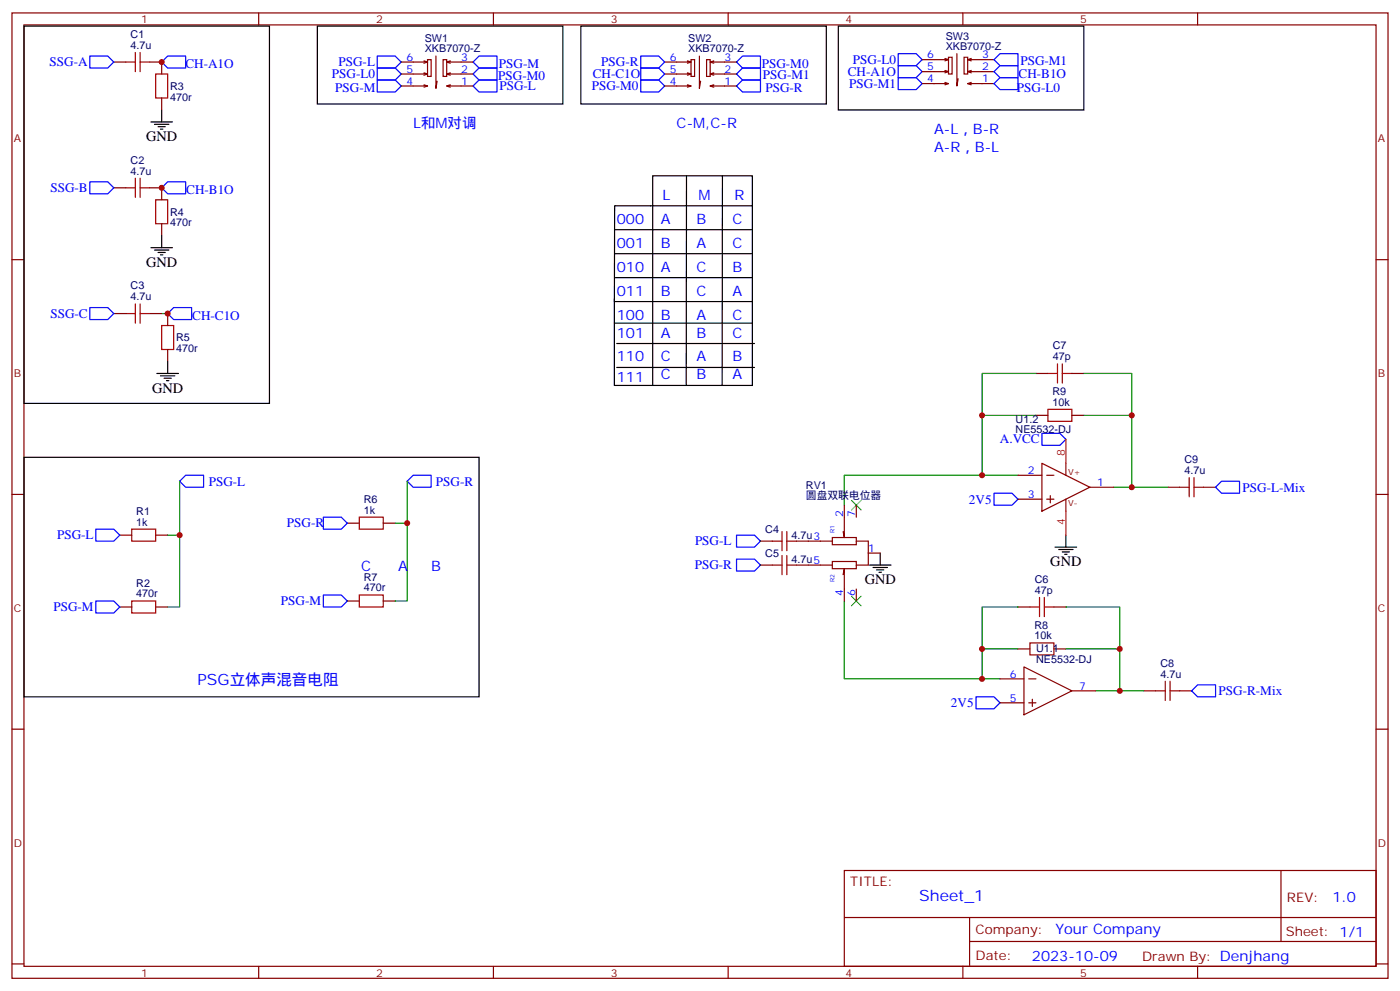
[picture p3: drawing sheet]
<svg xmlns="http://www.w3.org/2000/svg" width="412mm" height="292mm" viewBox="0 0 412 292" stroke-linecap="round" stroke-linejoin="round" font-family="sans-serif">
<g fill="none" stroke="#870000" stroke-width=".35">
<path d="M3.5 3.8h405.4v284.3h-405.4zM7.1 7.3h398.2v277.3h-398.2zM33.5 18.3h3.5M44.1 18.3h3.5v3.5M76.2 3.8v3.5M124.9 17.9l1 .4h-7.7M125.9 17.6h1.1v4.9h-1.1zM125.9 18.3l-1 .3M128.4 16.5v9.5l.4-2.1M130.5 17.6h1.1v4.9h-1.1zM131.6 18.3l1 .3M132.6 17.9l-1 .4h7.7"/>
<path d="M145.3 3.8v3.5M202.5 17.9l1.1 .4h-7.8M203.6 17.6h1v4.9h-1zM203.6 18.3l-1.1 .3M206 16.5v9.5l.4-2.1M208.1 17.6h1.1v4.9h-1.1zM209.2 18.3l1.1 .3M210.3 17.9l-1.1 .4h7.8M214.5 3.8v3.5M278.3 17.2l1.1 .4h-7.8M279.4 16.9h1.1v4.9h-1.1zM279.4 17.6l-1.1 .3"/>
<path d="M281.9 15.8v9.5l.3-2.1M283.6 3.8v3.5M284 16.9h1v4.9h-1zM285 17.6l1.1 .3M286.1 17.2l-1.1 .4h7.8M352.8 3.8v3.5M47.6 28.9v3.5M124.9 25l1 .3h-7.7M124.9 21.4l1 .4h-7.7M125.9 25.3l-1 .4M125.9 21.8l-1 .4M131.6 25.3l1 .4"/>
<path d="M131.6 21.8l1 .4M132.6 25l-1 .3h7.7M132.6 21.4l-1 .4h7.7M202.5 25l1.1 .3h-7.8M202.5 21.4l1.1 .4h-7.8M203.6 25.3l-1.1 .4M203.6 21.8l-1.1 .4M209.2 25.3l1.1 .4M209.2 21.8l1.1 .4M210.3 25l-1.1 .3h7.8M210.3 21.4l-1.1 .4h7.8M278.3 24.3l1.1 .3h-7.8"/>
<path d="M278.3 20.7l1.1 .4h-7.8M279.4 24.6l-1.1 .4M279.4 21.1l-1.1 .3M285 24.6l1.1 .4M285 21.1l1.1 .3M286.1 24.3l-1.1 .3h7.8M286.1 20.7l-1.1 .4h7.8M33.5 55.3h3.5M44.1 55.3h3.5v3.5M3.5 76.5h3.6M47.6 65.9v3.5M405.3 76.5h3.6"/>
<path d="M33.5 92.4h3.5M44.1 92.4h3.5M49.4 92.4v3.5M49.4 102.9v3.6M305.2 110h3.5M315.7 110h3.6M299.9 140h7M305.2 122.3h3.5M306.9 136.5l14.1 7-14.1 7.1zM308.3 140h2.1M314 136.5v3.5M315.7 122.3h3.6"/>
<path d="M3.5 145.6h3.6M35.3 157.6h3.5M45.9 157.6h3.5M102.3 154.1h3.5M112.9 154.1h3.5M224 159.4h3.5M234.6 159.4h10.6M245.2 158.3h7v2.1h-7zM248.7 148.8v9.5l-.3-1.7M252.2 159.4h3.6v7h-3.6M252.2 148.8v3.5M299.9 147h7"/>
<path d="M308.3 147h2.1M309.4 146v2.1M314 147v3.6M321 143.5h7.1M344 143.5h3.5M354.5 143.5h3.6M405.3 145.6h3.6M35.3 178.8h3.5M45.9 178.8h3.5M102.3 177h3.5M112.9 177h3.5M224 166.4h3.5"/>
<path d="M234.6 166.4h10.6M245.2 165.4h7v2.1h-7zM248.4 169.3l.3-1.8v9.5M252.2 173.5v3.5M255.8 162.9h3.5M299.9 178.8h3.5M310.4 178.8h3.6M294.6 200h7M299.9 191.1h3.5M301.6 196.4l14.1 7.1-14.1 7zM303 200h2.2M310.4 191.1h3.6"/>
<path d="M3.5 214.8h3.6M294.6 207h7M303 207h2.2M304.1 206v2.1M315.7 203.5h7.1M336.9 203.5h3.5M347.5 203.5h3.5M405.3 214.8h3.6M248.7 256.4h156.6v28.2h-156.6zM377.3 256.4v20.9M248.7 270.2h156.5M285.6 277.3h119.6"/>
<path d="M285.6 270.2v14.2M3.5 283.9h3.6M76.2 284.6v3.5M145.3 284.6v3.5M214.5 284.6v3.5M283.6 284.6v3.5M352.8 284.6v3.5M405.3 283.9h3.6"/>
</g>
<g fill="none" stroke="#00f" stroke-width=".35">
<path d="M26.5 16.5h5.2l1.8 1.8-1.8 1.7h-5.2zM49.4 16.5h5.3v3.5h-5.3l-1.8-1.7zM111.1 16.5h5.3l1.8 1.8-1.8 1.7h-5.3zM141.1 16.5h5.3v3.5h-5.3l-1.8-1.7zM188.7 16.5h5.3l1.8 1.8-1.8 1.7h-5.3zM218.7 16.5h5.3v3.5h-5.3l-1.7-1.7zM264.6 19.3h5.3l1.7 1.8-1.7 1.8h-5.3zM264.6 15.8h5.3l1.7 1.8-1.7 1.7h-5.3zM292.8 17.6l1.8-1.8h5.3v3.5h-5.3zM294.6 19.3h5.3v3.6h-5.3l-1.8-1.8zM111.1 23.6h5.3l1.8 1.7-1.8 1.8h-5.3zM111.1 20h5.3l1.8 1.8-1.8 1.8h-5.3z"/>
<path d="M141.1 23.6h5.3v3.5h-5.3l-1.8-1.8zM141.1 20h5.3v3.6h-5.3l-1.8-1.8zM188.7 23.6h5.3l1.8 1.7-1.8 1.8h-5.3zM188.7 20h5.3l1.8 1.8-1.8 1.8h-5.3zM218.7 23.6h5.3v3.5h-5.3l-1.7-1.8zM218.7 20h5.3v3.6h-5.3l-1.7-1.8zM264.6 22.9h5.3l1.7 1.7-1.7 1.8h-5.3zM292.8 24.6l1.8-1.7h5.3v3.5h-5.3zM26.5 53.6h5.2l1.8 1.7-1.8 1.8h-5.2zM49.4 53.6h5.3v3.5h-5.3l-1.8-1.8zM26.5 90.6h5.2l1.8 1.8-1.8 1.7h-5.2zM51.2 90.6h5.2v3.5h-5.2l-1.8-1.7z"/>
<path d="M54.7 140h5.3v3.5h-5.3l-1.8-1.8zM306.9 127.6h5.3l1.8 1.8-1.8 1.8h-5.3zM28.2 155.9h5.3l1.8 1.7-1.8 1.8h-5.3zM95.2 152.3h5.3l1.8 1.8-1.8 1.8h-5.3zM119.9 141.7l1.8-1.7h5.3v3.5h-5.3zM217 157.6h5.2l1.8 1.8-1.8 1.7h-5.2zM292.8 145.3h5.3l1.8 1.7-1.8 1.8h-5.3zM358.1 143.5l1.7-1.8h5.3v3.6h-5.3zM28.2 177h5.3l1.8 1.8-1.8 1.8h-5.3zM95.2 175.3h5.3l1.8 1.7-1.8 1.8h-5.3zM217 164.7h5.2l1.8 1.7-1.8 1.8h-5.2zM287.5 205.2h5.3l1.8 1.8-1.8 1.8h-5.3z"/>
<path d="M351 203.5l1.8-1.8h5.3v3.5h-5.3z"/>
</g>
<g fill="none" stroke="#008700" stroke-width=".35">
<path d="M47.6 92.4h1.8M305.2 110h-15.9v12.3M319.3 110h14.1v12.3M299.9 140h-51.2v8.8M305.2 122.3h-15.9v17.7M319.3 122.3h14.1v21.2h-5.3M52.9 141.7v15.9h-3.5M52.9 157.6v21.2h-3.5M119.9 141.7v12.4h-3.5M119.9 154.1v22.9h-3.5M333.4 143.5h10.6M248.7 177v23h45.9"/>
<path d="M299.9 178.8h-10.6v12.3M314 178.8h15.8v12.3M299.9 191.1h-10.6v8.9M314 191.1h15.8v12.4h-7M329.8 203.5h7.1"/>
</g>
<g fill="none" stroke="#000" stroke-width=".35">
<path d="M7.1 7.7h72.3v111.1h-72.3zM93.5 7.7h72.3v22.9h-72.3zM171.1 7.7h72.3v22.9h-72.3zM246.9 7.7h72.4v24.7h-72.4zM44.4 35.9h6.4M45.5 36.6h4.2M46.6 37.3h2.1M47.3 38h.7M47.6 32.4v3.5M192.3 51.8h29.3v61.7h-29.3zM202.2 51.8l-.1 61.7M212.8 51.8l-.1 61.7"/>
<path d="M44.4 73h6.4M45.5 73.7h4.2M46.6 74.4h2.1M47.3 75.1h.7M47.6 69.4v3.6M181.1 67.7h40.5M181.1 74.7h40.5M221.6 60.6h-40.5l-.1 28.2h40.5M181 95.2h40.5M181 88.1v25.4h11.3M181.3 81.8h40.2M46.2 110h6.4"/>
<path d="M47.3 110.7h4.2M48.3 111.4h2.1M49 112.1h.7M49.4 106.5v3.5M181.7 101.2h40.5M181.7 108.2h40.5M7.1 134.7h134v70.5h-134zM314 157.6v3.5M256.1 166.4h6.4M257.2 167.1h4.2M258.2 167.9h2.1M258.9 168.6h.7"/>
<path d="M259.3 162.9v3.5M310.8 161.1h6.3M311.9 161.9h4.2M312.9 162.6h2.1M313.6 163.3h.7"/>
</g>
<g fill="none" stroke="#a10000" stroke-width=".35">
<path d="M37 18.3h2.9M39.9 15.5v5.6M41.3 15.5v5.6M41.3 18.3h2.8M45.9 21.8h3.5v7.1h-3.5zM37 55.3h2.9M39.9 52.5v5.6M41.3 52.5v5.6M41.3 55.3h2.8M45.9 58.8h3.5v7.1h-3.5zM37 92.4h2.9M39.9 89.5v5.7"/>
<path d="M41.3 89.5v5.7M41.3 92.4h2.8M47.6 95.9h3.6v7h-3.6zM308.7 110h2.8M311.5 107.2v5.6M312.9 110h2.8M312.9 107.2v5.6M308.7 120.6h7v3.5h-7zM38.8 155.9h7.1v3.5h-7.1zM105.8 152.3h7.1v3.6h-7.1zM227.5 159.4h2.9M230.4 156.6v5.6"/>
<path d="M231.8 159.4h2.8M231.8 156.6v5.6M347.5 143.5h2.8M350.3 140.7v5.6M351.7 140.7v5.6M351.7 143.5h2.8M38.8 177h7.1v3.6h-7.1zM105.8 175.3h7.1v3.5h-7.1zM227.5 166.4h2.9M230.4 163.6v5.7M231.8 163.6v5.7M231.8 166.4h2.8"/>
<path d="M303.4 178.8h2.8M306.2 176v5.6M307.6 178.8h2.8M307.6 176v5.6M303.4 189.4h7v3.5h-7zM340.4 203.5h2.9M343.3 200.7v5.6M344.7 200.7v5.6M344.7 203.5h2.8"/>
</g>
<path d="M250.8 147.4l2.8 2.8M253.6 147.4l-2.8 2.8M250.8 175.6l2.8 2.8M253.6 175.6l-2.8 2.8" fill="none" stroke="#3c3" stroke-width=".35"/>
<path d="M314 129.4v7.1M314 150.6v7" fill="none" stroke="#f00" stroke-width=".35"/>
<g fill="#c00">
<circle cx="47.6" cy="55.3" r=".88"/>
<circle cx="47.6" cy="18.3" r=".88"/>
<circle cx="49.4" cy="92.4" r=".88"/>
<circle cx="52.9" cy="157.6" r=".88"/>
<circle cx="119.9" cy="154.1" r=".88"/>
<circle cx="289.3" cy="200" r=".88"/>
<circle cx="289.3" cy="191.1" r=".88"/>
<circle cx="329.8" cy="191.1" r=".88"/>
<circle cx="289.3" cy="140" r=".88"/>
<circle cx="289.3" cy="122.3" r=".88"/>
<circle cx="333.4" cy="122.3" r=".88"/>
<circle cx="333.4" cy="143.5" r=".88"/>
<circle cx="329.8" cy="203.5" r=".88"/>
</g>
<g font-size="4.6" fill="#00f">
<text x="58.2" y="201.7">PSG立体声混音电阻</text>
<text x="270.8" y="265.4">Sheet_1</text>
</g>
<g font-size="4.2">
<text x="43" y="41.6">GND</text>
<text x="43" y="78.6">GND</text>
<text x="44.8" y="115.6">GND</text>
<text x="309.4" y="166.8">GND</text>
<text x="254.7" y="172.1">GND</text>
</g>
<g font-size="4.2" fill="#00f">
<text x="121.7" y="37.7">L和M对调</text>
<text x="199.3" y="37.7">C-M,C-R</text>
<text x="275.2" y="39.4">A-L，B-R</text>
<text x="275.2" y="44.7">A-R，B-L</text>
<text x="195.2" y="58.8">L</text>
<text x="205.8" y="58.8">M</text>
<text x="216.3" y="58.8">R</text>
<text x="181.7" y="65.9">000</text>
<text x="194.7" y="65.9">A</text>
<text x="205.2" y="65.9">B</text>
<text x="215.8" y="65.9">C</text>
<text x="181.7" y="73">001</text>
<text x="194.7" y="73">B</text>
<text x="205.2" y="73">A</text>
<text x="215.8" y="73">C</text>
<text x="181.7" y="80">010</text>
<text x="194.7" y="80">A</text>
<text x="205.2" y="80">C</text>
<text x="215.8" y="80">B</text>
<text x="181.7" y="87.1">011</text>
<text x="194.7" y="87.1">B</text>
<text x="205.2" y="87.1">C</text>
<text x="215.8" y="87.1">A</text>
<text x="181.7" y="94.1">100</text>
<text x="194.7" y="94.1">B</text>
<text x="205.2" y="94.1">A</text>
<text x="215.8" y="94.1">C</text>
<text x="181.7" y="99.4">101</text>
<text x="194.7" y="99.4">A</text>
<text x="205.2" y="99.4">B</text>
<text x="215.8" y="99.4">C</text>
<text x="181.7" y="106.5">110</text>
<text x="194.7" y="106.5">C</text>
<text x="205.2" y="106.5">A</text>
<text x="215.8" y="106.5">B</text>
<text x="181.7" y="112.5">111</text>
<text x="194.7" y="111.8">C</text>
<text x="205.2" y="111.8">B</text>
<text x="215.8" y="111.8">A</text>
<text x="106.4" y="168.2">C</text>
<text x="117.3" y="168.2">A</text>
<text x="127" y="168.2">B</text>
<text x="392.5" y="265.7">1.0</text>
<text x="310.9" y="275.2">Your Company</text>
<text x="304" y="283">2023-10-09</text>
</g>
<g font-size="3.9" fill="#00f">
<text x="14.6" y="19.5">SSG-A</text>
<text x="54.6" y="20">CH-A1O</text>
<text x="97.8" y="23.1">PSG-L0</text>
<text x="99.7" y="19.5">PSG-L</text>
<text x="146.8" y="23.6">PSG-M0</text>
<text x="147" y="20">PSG-M</text>
<text x="174.6" y="22.9">CH-C1O</text>
<text x="177.1" y="19.5">PSG-R</text>
<text x="224.4" y="20">PSG-M0</text>
<text x="224.7" y="23.4">PSG-M1</text>
<text x="249.7" y="22.3">CH-A1O</text>
<text x="251.2" y="18.8">PSG-L0</text>
<text x="300" y="22.9">CH-B1O</text>
<text x="300.6" y="19.1">PSG-M1</text>
<text x="98.8" y="27.1">PSG-M</text>
<text x="147.1" y="26.6">PSG-L</text>
<text x="174.3" y="26.6">PSG-M0</text>
<text x="225.5" y="27.1">PSG-R</text>
<text x="250.1" y="25.9">PSG-M1</text>
<text x="299.6" y="27.1">PSG-L0</text>
<text x="14.8" y="56.5">SSG-B</text>
<text x="54.9" y="57.1">CH-B1O</text>
<text x="14.8" y="93.6">SSG-C</text>
<text x="56.6" y="94.1">CH-C1O</text>
<text x="294.5" y="130.6">A.VCC</text>
<text x="61.5" y="143">PSG-L</text>
<text x="128.4" y="143">PSG-R</text>
<text x="285.4" y="148.3">2V5</text>
<text x="366" y="144.8">PSG-L-Mix</text>
<text x="84.5" y="155.4">PSG-R</text>
<text x="16.8" y="158.9">PSG-L</text>
<text x="204.7" y="160.7">PSG-L</text>
<text x="204.7" y="167.7">PSG-R</text>
<text x="82.7" y="178.3">PSG-M</text>
<text x="15.7" y="180.1">PSG-M</text>
<text x="280.1" y="208.3">2V5</text>
<text x="359" y="204.8">PSG-R-Mix</text>
</g>
<g font-size="3.9" fill="#800">
<text x="250.5" y="261">TITLE:</text>
<text x="379.1" y="265.7">REV:</text>
<text x="287.4" y="275.2">Company:</text>
<text x="378.7" y="275.8">Sheet: 1/1</text>
<text x="287.4" y="282.9">Date:</text>
<text x="336.4" y="282.9">Drawn By: Denjhang</text>
</g>
<g font-size="3.2" fill="#000080">
<text x="38.5" y="11.2">C1</text>
<text x="278.6" y="11.7">SW3</text>
<text x="38.5" y="14.4">4.7u</text>
<text x="125.1" y="15.5">XKB7070-Z</text>
<text x="125.1" y="12.4">SW1</text>
<text x="202.7" y="15.5">XKB7070-Z</text>
<text x="202.7" y="12.4">SW2</text>
<text x="278.6" y="14.7">XKB7070-Z</text>
<text x="50.1" y="29.7">470r</text>
<text x="50.1" y="26.5">R3</text>
<text x="38.5" y="51.4">4.7u</text>
<text x="38.5" y="48.2">C2</text>
<text x="50.1" y="63.5">R4</text>
<text x="50.1" y="66.7">470r</text>
<text x="38.5" y="88.5">4.7u</text>
<text x="38.5" y="85.3">C3</text>
<text x="51.9" y="100.6">R5</text>
<text x="51.9" y="103.7">470r</text>
<text x="310.1" y="106.1">47p</text>
<text x="310.1" y="102.9">C7</text>
<text x="310" y="119.5">10k</text>
<text x="310" y="116.5">R9</text>
<text x="299.2" y="124.5">U1.2</text>
<text x="299.2" y="127.6">NE5532-DJ</text>
<text x="348.9" y="136.4">C9</text>
<text x="237.4" y="143.9">RV1</text>
<text x="348.9" y="139.6">4.7u</text>
<text x="107.2" y="148.2">R6</text>
<text x="237.4" y="147">圆盘双联电位器</text>
<text x="40.2" y="154.8">1k</text>
<text x="40.2" y="151.8">R1</text>
<text x="107.2" y="151.3">1k</text>
<text x="225.4" y="157">C4</text>
<text x="233.2" y="158.8">4.7u3</text>
<text x="225.4" y="164.1">C5</text>
<text x="233.2" y="165.8">4.7u5</text>
<text x="40.2" y="172.9">R2</text>
<text x="107.2" y="171.2">R7</text>
<text x="304.8" y="171.7">C6</text>
<text x="40.2" y="176">470r</text>
<text x="107.2" y="174.2">470r</text>
<text x="304.8" y="174.9">47p</text>
<text x="304.7" y="185.3">R8</text>
<text x="304.7" y="188.3">10k</text>
<text x="305.2" y="195.2">NE5532-DJ</text>
<text x="305.2" y="192">U1.1</text>
<text x="341.9" y="196.4">C8</text>
<text x="341.9" y="199.6">4.7u</text>
</g>
<g font-size="3.2" fill="#800">
<text x="41.6" y="6.8">1</text>
<text x="110.8" y="6.8">2</text>
<text x="179.9" y="6.8">3</text>
<text x="249.1" y="6.8">4</text>
<text x="318.2" y="6.8">5</text>
<text x="4.1" y="41.9">A</text>
<text x="405.9" y="41.9">A</text>
<text x="4.1" y="111.1">B</text>
<text x="405.9" y="111.1">B</text>
<text x="4.1" y="180.2">C</text>
<text x="405.9" y="180.2">C</text>
<text x="4.1" y="249.3">D</text>
<text x="405.9" y="249.3">D</text>
<text x="41.6" y="287.6">1</text>
<text x="110.8" y="287.6">2</text>
<text x="179.9" y="287.6">3</text>
<text x="249.1" y="287.6">4</text>
<text x="318.2" y="287.6">5</text>
</g>
<g font-size="3.2" fill="#00f">
<text x="119.7" y="17.9">6</text>
<text x="135.8" y="17.9">3</text>
<text x="197.3" y="17.9">6</text>
<text x="213.4" y="17.9">3</text>
<text x="273.1" y="17.2">6</text>
<text x="289.3" y="17.2">3</text>
<text x="119.7" y="21.4">5</text>
<text x="135.8" y="21.4">2</text>
<text x="197.3" y="21.4">5</text>
<text x="213.4" y="21.4">2</text>
<text x="273.1" y="20.7">5</text>
<text x="289.3" y="20.7">2</text>
<text x="119.7" y="25">4</text>
<text x="135.8" y="25">1</text>
<text x="197.3" y="25">4</text>
<text x="213.4" y="25">1</text>
<text x="273.1" y="24.3">4</text>
<text x="289.3" y="24.3">1</text>
<text x="302.8" y="139.6">2</text>
<text x="323.1" y="143.2">1</text>
<text x="302.8" y="146.7">3</text>
<text x="248.4" y="152.3" transform="rotate(-90 248.4 152.3)">2</text>
<text x="251.9" y="152.3" transform="rotate(-90 251.9 152.3)">7</text>
<text x="255.8" y="162.6">1</text>
<text x="248.4" y="175.5" transform="rotate(-90 248.4 175.5)">4</text>
<text x="251.9" y="175.5" transform="rotate(-90 251.9 175.5)">6</text>
<text x="297.5" y="199.6">6</text>
<text x="317.9" y="203.1">7</text>
<text x="297.5" y="206.7">5</text>
</g>
<g font-size="3.2" fill="#f00">
<text x="313.6" y="134.3" transform="rotate(-90 313.6 134.3)">8</text>
<text x="313.6" y="154.7" transform="rotate(-90 313.6 154.7)">4</text>
</g>
<g font-size="2.5" fill="#800">
<text x="314.7" y="140">V+</text>
<text x="314.7" y="149.2">V-</text>
</g>
<g font-size="1.8" fill="#00f">
<text x="245.8" y="157" transform="rotate(-90 245.8 157)">R1</text>
<text x="245.8" y="171.4" transform="rotate(-90 245.8 171.4)">R2</text>
</g>
</svg>
